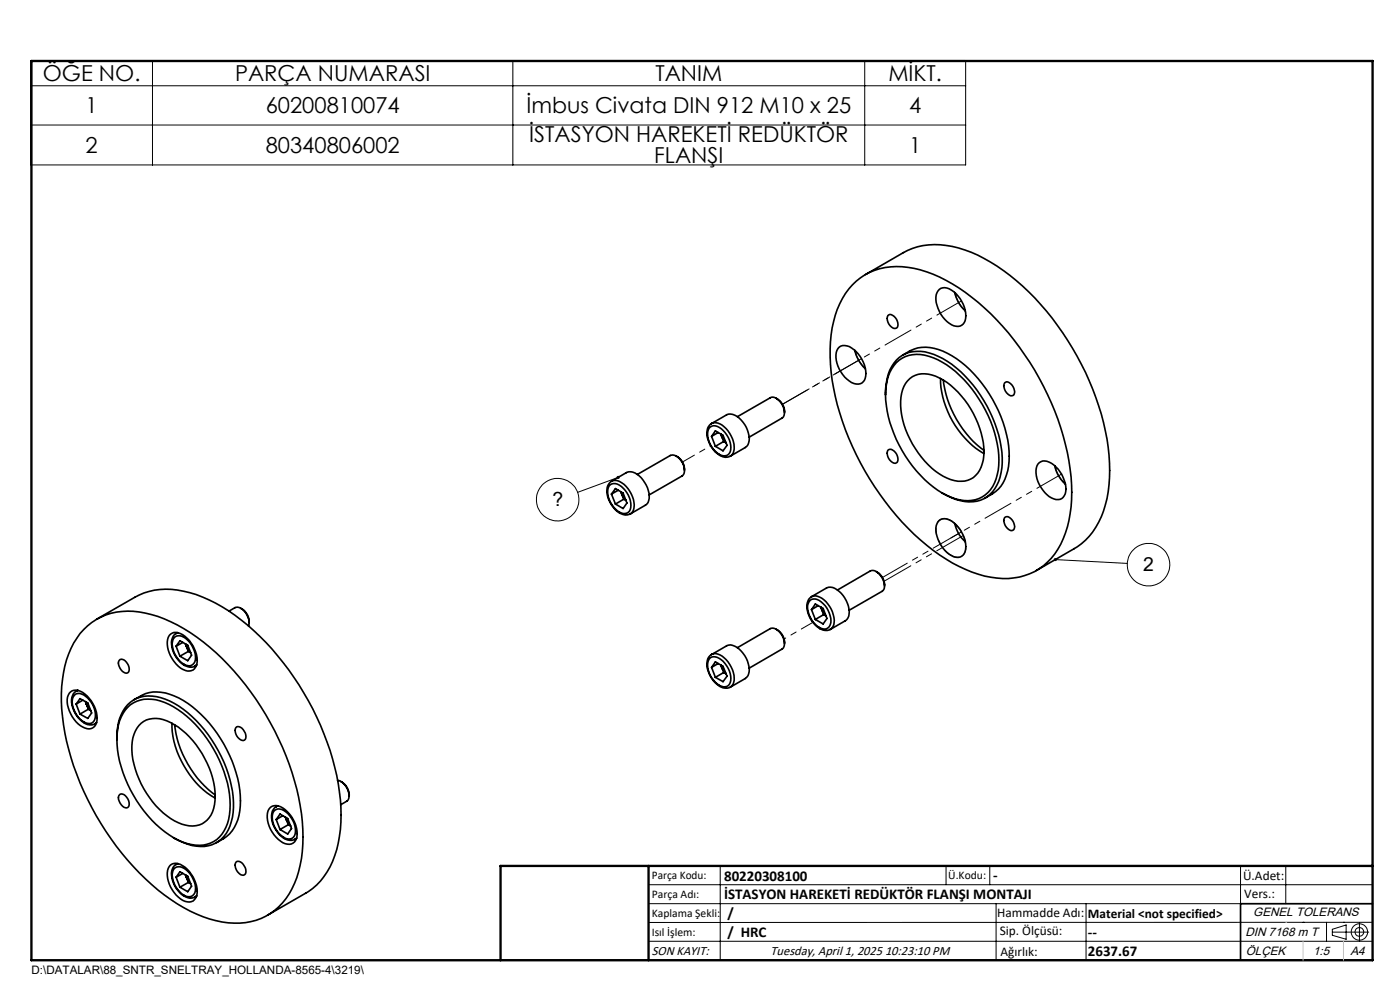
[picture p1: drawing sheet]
<svg xmlns="http://www.w3.org/2000/svg" width="297mm" height="210mm" viewBox="0 0 297 210" stroke-linecap="round" stroke-linejoin="round" font-family="sans-serif">
<g fill="none" stroke="#000" stroke-width=".35">
<path d="M183.6 58.2l8.1-4.6a15.4 15.4 0 0 1 12.9-.6 41.1 41.1 0 0 1 17.4 13 58.3 58.3 0 0 1 13.3 30.5 25.2 25.2 0 0 1-2.8 15.3 12.8 12.8 0 0 1-4.6 4.6l-8 4.6M178 73.6a2.83 2.83 0 0 1 3.6 .9 6 6 0 0 1 1.8 6.2 2.07 2.07 0 0 1-3.2 .1 6.3 6.3 0 0 1-2.6-6.5zM180.8 60.4a13.5 13.5 0 0 1 13.1-3.5 34.8 34.8 0 0 1 16.3 9.7 59 59 0 0 1 17 34.6 24.3 24.3 0 0 1-3.4 16.3 13.2 13.2 0 0 1-13.6 4.9 32.7 32.7 0 0 1-16.3-9.1 59.3 59.3 0 0 1-17.6-34.4 26.5 26.5 0 0 1 2.4-15.6l.7-1zM181.3 74.3a7.6 7.6 0 0 0 2.3 3.9M188.3 66.9a1.04 1.04 0 0 1 1.6 .5l.6 1.1a.81 .81 0 0 1-.3 1.1 .81 .81 0 0 1-1.1-.3l-.8-1-.1-.8zM190.1 76.9a7 7 0 0 1 7.9-1 23.4 23.4 0 0 1 11 11.1 21.1 21.1 0 0 1 2.6 13.7 6.5 6.5 0 0 1-8.9 5.1 21.6 21.6 0 0 1-11.3-10.2 22.5 22.5 0 0 1-3.4-13.9 8.2 8.2 0 0 1 2.1-4.8zM191.5 75.3a8.2 8.2 0 0 1 9.5-.3 27.1 27.1 0 0 1 12.5 17.1 14.5 14.5 0 0 1-.7 10.3 8.3 8.3 0 0 1-3.8 3.2M199.3 61.4a2.33 2.33 0 0 1 3 .5 6.5 6.5 0 0 1 2.5 6.1 1.83 1.83 0 0 1-2.9 .9 6.8 6.8 0 0 1-3.3-6.4zM202.5 62l1 2.4 1.3 1.6M143.4 96.7a3.2 3.2 0 0 1 1.8 3.1M150.4 90.8a1.66 1.66 0 0 1 2.6 .1 4.9 4.9 0 0 1 1.9 4.9 1.64 1.64 0 0 1-2.7 .3 4.7 4.7 0 0 1-1.8-5.3zM151 89.8a3 3 0 0 0-.6 4.1 4.4 4.4 0 0 0 3.9 3.1l.6-.2"/>
<path d="M151 89.8l3.1-1.8a2.65 2.65 0 0 1 3.1 1.1 5.3 5.3 0 0 1 1.5 5.2l-.6 .6-3.2 1.9M151 89.8a2.65 2.65 0 0 1 3.1 1.1 5.3 5.3 0 0 1 1.4 5.3l-.6 .6M151 92.6l.8-1.2 1.6 .9 .8 2.2-.8 1.1-1.6-.9M151 92.6l.8 2.1M152.4 91.7l-1.4 .9M152.9 92.1l.2 .5M153 92.1l.1 .5M153.1 92.6l.9 1.3M153.1 92.6l.4 1.1M153.5 93.7l-1.7 1M153.5 93.7l.5 .2M156.4 88.4l7-4a2.2 2.2 0 0 1 2.6 1.5 2.09 2.09 0 0 1-.1 2.8l-7 4"/>
<path d="M164.7 84.5a3.4 3.4 0 0 1 1.7 3.1M187.9 83.7a9.8 9.8 0 0 1 2.8-7.9 7.8 7.8 0 0 1 8.3-.2 24.7 24.7 0 0 1 11 11.8 21.9 21.9 0 0 1 2.4 12.9 6.7 6.7 0 0 1-7.7 6.1 13.7 13.7 0 0 1-4.8-1.8M188.3 95.5a1.43 1.43 0 0 1 2.1 1.2l.1 .4a.81 .81 0 0 1-.3 1.1 .81 .81 0 0 1-1.1-.3l-.8-1-.1-.8zM192.5 80.8a4.9 4.9 0 0 1 6-1 17.9 17.9 0 0 1 8.9 9.9 12.8 12.8 0 0 1 .7 9.4 4.7 4.7 0 0 1-6.4 2.6 17.3 17.3 0 0 1-9.2-9.6 13.3 13.3 0 0 1-.7-10.2zM199.5 80.3a19.3 19.3 0 0 0 9.2 15.9M200.1 80.6a21.9 21.9 0 0 0 8.6 14.9M213.1 81.2a1 1 0 0 1 1.6 .5l.4 .7a.95 .95 0 0 1 .1 1 .95 .95 0 0 1-.8 .6 2.24 2.24 0 0 1-1.3-2.8zM220.5 98.1a2.72 2.72 0 0 1 3.5 1 6.5 6.5 0 0 1 2 5.6 1.83 1.83 0 0 1-2.9 .9 6.5 6.5 0 0 1-3.1-6.8zM223.8 98.8a7.3 7.3 0 0 0 2.2 3.9M129.2 103.1a1.73 1.73 0 0 1 2.6 .1 4.7 4.7 0 0 1 1.7 5.2 1.73 1.73 0 0 1-2.5-.1 4.7 4.7 0 0 1-1.8-5.2zM129.7 102.1l3.2-1.8a2.69 2.69 0 0 1 3.1 1 5.4 5.4 0 0 1 1.5 5.3l-.6 .6-3.2 1.8M129.7 104.8l.9-1.2 1.6 1 .8 2.1-.8 1.2-1.6-1"/>
<path d="M129.7 104.8l.9 2.1M129.8 102.1a2.47 2.47 0 0 0-1 2.9 5.2 5.2 0 0 0 3.8 4.2l1.1-.2M129.8 102.1l.1-.1a3.2 3.2 0 0 1 3.3 1.7 5 5 0 0 1 1.1 4.7l-.6 .6M131.2 104l-1.5 .8M131.7 104.3l.6 1.6M131.8 104.3l.5 1.2 .5 .6M132.3 105.9l-1.7 1M132.3 105.9l.5 .3M135.2 100.6l7-4a2.23 2.23 0 0 1 2.6 1.6 2.15 2.15 0 0 1-.1 2.8l-7 4M199 110.7a2.23 2.23 0 0 1 3.3 .2 6.5 6.5 0 0 1 2.5 6.1 1.79 1.79 0 0 1-2.9 .9 6.8 6.8 0 0 1-3.3-6.4zM202.5 111a7.3 7.3 0 0 0 2.3 4M213.1 109.8a1 1 0 0 1 1.6 .4l.4 .8a.95 .95 0 0 1 .1 1 .95 .95 0 0 1-.8 .5 2.24 2.24 0 0 1-1.3-2.7z"/>
<path d="M17.7 133.6a13.3 13.3 0 0 1 13.2-3.5 34.5 34.5 0 0 1 16.2 9.6 59 59 0 0 1 17 34.6 24.3 24.3 0 0 1-3.4 16.3 13.1 13.1 0 0 1-13.6 5 32.9 32.9 0 0 1-16.2-9.2 59.5 59.5 0 0 1-17.4-32.7 28.7 28.7 0 0 1 1.6-16.2 16.4 16.4 0 0 1 2.6-3.9zM20.5 131.3l8.1-4.6a14.8 14.8 0 0 1 11.7-1 36.7 36.7 0 0 1 16.1 10.6 59 59 0 0 1 15.8 33.3 25.7 25.7 0 0 1-2.8 15.4 12.6 12.6 0 0 1-4.6 4.5l-8 4.6M25.5 139.9a1.85 1.85 0 0 1 1.9 2.1 .67 .67 0 0 1-.3 .7 .67 .67 0 0 1-.8-.1 2.18 2.18 0 0 1-1-2.5zM35.9 134.8a2.27 2.27 0 0 1 3.4 .2 6.7 6.7 0 0 1 2.4 6.1 1.87 1.87 0 0 1-2.9 .9 6.5 6.5 0 0 1-3.1-6.8zM37.1 135.1a2.45 2.45 0 0 1 3.2 1.2 4.3 4.3 0 0 1 .8 4.4 1.45 1.45 0 0 1-2.1 .2 5.1 5.1 0 0 1-2.3-5.2zM37.4 137.1l.8-1.2 1.6 1 .8 2.1-.8 1.2-1.6-1M37.4 137.1l.8 2.1M37.4 134.4a2.53 2.53 0 0 0-.9 2.9 4.9 4.9 0 0 0 4.2 4.2l.6-.2M37.7 134.2l-.3 .2 .4-.2M38.8 136.3l-1.4 .8M39.3 136.6l.7 1.6M39.4 136.6v.1a2.87 2.87 0 0 0 1 1.7"/>
<path d="M40 138.2l-1.8 1M40 138.2l.4 .3M48.6 129.6l1.2-.7a2.43 2.43 0 0 1 2.8 2l.2 1-.1 .9M51.1 129a3.3 3.3 0 0 1 1.7 3.1M150.6 139.1a1.88 1.88 0 0 1 2.6 .1 5.6 5.6 0 0 1 2.3 6 2.07 2.07 0 0 1-3.3 0 5.6 5.6 0 0 1-2.1-5.4zM150.7 139.6a2.5 2.5 0 0 1 3.1 1.1 4.3 4.3 0 0 1 .9 4.5 1.66 1.66 0 0 1-2.5-.1 4.7 4.7 0 0 1-1.8-5.3zM151 138.8l3.1-1.8a2.65 2.65 0 0 1 3.1 1.1 5.3 5.3 0 0 1 1.5 5.2l-.6 .6-3.2 1.9M156.4 137.4l7-4.1a2.28 2.28 0 0 1 2.6 1.6 2.09 2.09 0 0 1-.1 2.8l-7 4M164.7 133.5a3.3 3.3 0 0 1 1.7 3.1M171.9 127.3a2.03 2.03 0 0 1 2.7 .7 4.9 4.9 0 0 1 1.5 4.6 1.41 1.41 0 0 1-2.3 .5 5 5 0 0 1-2.3-5.2zM172.2 126.6a2.59 2.59 0 0 0-.9 2.9 5.2 5.2 0 0 0 3.8 4.2l1-.2M172.2 126.6l3.3-1.9a3.2 3.2 0 0 1 3.4 1.6 5 5 0 0 1 1 4.8l-.5 .5-3.3 1.9a2.48 2.48 0 0 0 .7-3.1 5.3 5.3 0 0 0-3.8-4z"/>
<path d="M172.2 129.3l.8-1.2 1.6 1 .8 2.1-.8 1.2-1.6-1M172.2 129.3l.8 2.1M173.6 128.5l-1.4 .8M174.1 128.8l.2 .5M174.2 128.8l.1 .5M174.3 129.3l.9 1.3M174.3 129.3l.4 1.1M174.7 130.4l-1.7 1M174.7 130.4l.5 .3M177.7 125.2l6.9-4.1a2.28 2.28 0 0 1 2.6 1.6 2.04 2.04 0 0 1-.1 2.7l-7 4.1M185.9 121.2a3.3 3.3 0 0 1 1.7 3.1M15 146.7a2.73 2.73 0 0 1 3.5 1 6 6 0 0 1 1.8 6.1 1.79 1.79 0 0 1-2.7 .4 6.8 6.8 0 0 1-3.3-6.3z"/>
<path d="M15.9 147.3a2.47 2.47 0 0 1 3.1 1.2 4.3 4.3 0 0 1 .9 4.5 1.66 1.66 0 0 1-2.5-.1 5.1 5.1 0 0 1-1.9-4.9zM16.2 146.6a2.78 2.78 0 0 0-.8 3.5 4.6 4.6 0 0 0 4.1 3.7l.6-.3M16.2 149.4l.8-1.2 1.6 .9 .8 2.1-.8 1.2-1.6-.9M16.2 149.4l.8 2.1M16.5 146.4l-.3 .2M16.6 146.5l-.4 .1M17.6 148.5l-1.4 .9M18.1 148.8l.2 .6M18.2 148.9l.1 .5M18.3 149.4l.9 1.3M18.3 149.4l.4 1.1M18.7 150.5l-1.7 1"/>
<path d="M18.7 150.5l.5 .2M20.5 153.4l-.4 .2M20.5 153.2l-.4 .4M24.8 156.9a9.2 9.2 0 0 1 3.5-8.4 8.7 8.7 0 0 1 8.6 .7 27.4 27.4 0 0 1 12.6 21 9.3 9.3 0 0 1-3.2 8.3 8.2 8.2 0 0 1-8.4-.2l-1.1-.6M27.1 150a6.9 6.9 0 0 1 7.8-1 24.2 24.2 0 0 1 12.2 13.5 18.8 18.8 0 0 1 1.2 12.2 6.4 6.4 0 0 1-8.7 4.2 21.5 21.5 0 0 1-11.3-10.2 21.9 21.9 0 0 1-3.2-14.9 8.3 8.3 0 0 1 2-3.8zM28.4 148.4a7.9 7.9 0 0 1 8.6-.8 24.8 24.8 0 0 1 11.7 12.7 19.9 19.9 0 0 1 1.7 13.6 7.6 7.6 0 0 1-4.5 4.8M29.5 153.9a5.3 5.3 0 0 1 6.7-.6 19 19 0 0 1 9.4 16.5 5.1 5.1 0 0 1-4.7 5.4 11.2 11.2 0 0 1-7.8-4.3 18.9 18.9 0 0 1-5.1-13.5 6.8 6.8 0 0 1 1.5-3.5zM36.5 153.4a19.3 19.3 0 0 0 9.1 15.9M37 153.7a21.9 21.9 0 0 0 8.6 14.9M41.7 141l-.4 .3 .4-.2M50 154.4a1.15 1.15 0 0 1 1.8 .7l.3 .8a.81 .81 0 0 1-.3 1.1 .81 .81 0 0 1-1.1-.3l-.7-1-.1-.8zM151 141.6l.8-1.2 1.6 .9 .8 2.1-.8 1.2-1.6-.9"/>
<path d="M151 141.6l.8 2.1M152.4 140.7l-1.4 .9M152.9 141.1l.2 .5M153 141.1l.1 .5M153.1 141.6l.9 1.3M153.1 141.6l.4 1.1M153.5 142.7l-1.7 1M153.5 142.7l.5 .2M25.5 168.5a1.85 1.85 0 0 1 1.9 2.1 .76 .76 0 0 1-.5 .8 .76 .76 0 0 1-.9-.4 1.77 1.77 0 0 1-.5-2.5zM57.4 171.2a2.72 2.72 0 0 1 3.5 .9 6 6 0 0 1 1.8 6.2 2.04 2.04 0 0 1-3.2 .1 6.3 6.3 0 0 1-2.6-6.5zM58.1 172.1a1.66 1.66 0 0 1 2.5 .1 4.9 4.9 0 0 1 1.9 4.9 1.61 1.61 0 0 1-2.7 .2 4.7 4.7 0 0 1-1.7-5.2zM58.6 173.8l.8-1.1 1.6 .9 .8 2.1-.8 1.2-1.6-.9"/>
<path d="M58.6 173.8l.8 2.2M58.9 170.9l-.3 .2M59 170.9a2.32 2.32 0 0 0-1.3 3.1 5 5 0 0 0 3.8 4.3l1.1-.3M60 173l-1.4 .8M60.5 173.3l.7 1.6M60.6 173.4l.3 .7 .7 1M61.2 174.9l-1.8 1.1M61.2 174.9l.5 .3M62.9 177.9l-.3 .1M62.9 177.8l-.3 .2M71.6 165.6a3.3 3.3 0 0 1 2.2 4.1l-1.5 1M72.3 165.8a3.3 3.3 0 0 1 1.8 3"/>
<path d="M36.2 183.5a2.83 2.83 0 0 1 3.5 .9 6.6 6.6 0 0 1 2 5.7 1.87 1.87 0 0 1-2.9 .9 6.5 6.5 0 0 1-3.1-6.8zM37.1 184.1a2.45 2.45 0 0 1 3.2 1.2 4.2 4.2 0 0 1 .8 4.4 1.71 1.71 0 0 1-2.5-.1 5.1 5.1 0 0 1-1.9-4.9zM37.4 186.1l.8-1.2 1.6 1 .8 2.1-.8 1.2-1.6-1M37.4 186.1l.8 2.1M37.4 183.4a2.47 2.47 0 0 0-.9 2.9 5.2 5.2 0 0 0 3.8 4.2l1-.2M37.7 183.2l-.3 .2 .4-.2M38.8 185.3l-1.4 .8M39.3 185.6l.7 1.6M39.4 185.6l.5 1.2 .5 .6M40 187.2l-1.8 1M40 187.2l.4 .3M41.7 190l-.4 .3"/>
<path d="M41.7 190.1l-.4 .2M50 182.9a1.15 1.15 0 0 1 1.8 .8l.3 .8a.81 .81 0 0 1-.3 1.1 .81 .81 0 0 1-1.1-.3l-.7-1.1-.1-.7zM291.2 191.7h-28v12M106.2 203.7h185"/>
</g>
<path d="M201.7 117.8a1.92 1.92 0 0 0 2.2 .2 1.92 1.92 0 0 0 1-1.9 6.7 6.7 0 0 0-3.9-6 1.78 1.78 0 0 0-2.4 1.8 6.9 6.9 0 0 0 3.1 5.9" fill="none" stroke="#000" stroke-width=".21" stroke-dasharray="6.3 1.3 1.3 1.3 1.3 1.3" stroke-dashoffset="4.5"/>
<path d="M181.3 74.3a7.4 7.4 0 0 0 2.3 3.9M202.6 62a7.4 7.4 0 0 0 2.2 4M223.8 98.8a7.4 7.4 0 0 0 2.2 3.9M201.7 114.1l2.3-1.3M166.4 135.5l-.1-.1" fill="none" stroke="#000" stroke-width=".21" stroke-dasharray="6.3 1.3 1.3 1.3 1.3 1.3"/>
<path d="M166 85.7l16.8-9.6M204.4 113.6l-16.8 9.7" fill="none" stroke="#000" stroke-width=".21" stroke-dasharray="6.3 1.3 1.3 1.3 1.3 1.3" stroke-dashoffset="-.2"/>
<path d="M172.5 132l-6.1 3.5" fill="none" stroke="#000" stroke-width=".21" stroke-dasharray="6.3 1.3 1.3 1.3 1.3 1.3" stroke-dashoffset="3.5"/>
<path d="M166 85.7l38-21.9M225.2 100.6l-38 21.9" fill="none" stroke="#000" stroke-width=".21" stroke-dasharray="6.3 1.3 1.3 1.3 1.3 1.3" stroke-dashoffset=".3"/>
<path d="M144.8 98l6-3.5" fill="none" stroke="#000" stroke-width=".21" stroke-dasharray="6.3 1.3 1.3 1.3 1.3 1.3" stroke-dashoffset="3.4"/>
<g fill="none" stroke="#000" stroke-width=".21">
<path d="M6.5 12.8h198.4v22.2h-198.4zM6.5 18.2h198.4M32.3 12.8v22.2M108.8 12.8v22.2M183.4 12.8v22.2M6.5 26.5h198.4M131.1 101.3l-8.6 3.1M223.9 118.7l15.2 .8M137.6 187.7h153.6M137.6 191.7h153.6M137.6 199.7h153.6M152.8 183.7v20"/>
<path d="M200.7 183.7v4M210 183.7v4M211.3 191.7v12M230.4 191.7v12M263.2 183.7v20M272.8 183.7v8M276.4 195.6h.1M281.4 195.6v4.1M282.6 197.7h7.8M282.6 197.1l3-.9v3l-3-.8zM285 195.6h.1M288.4 195.8v3.8"/>
<path d="M291.2 195.6l-153.6 .1"/>
<circle cx="118.3" cy="106" r="4.5"/>
<circle cx="243.6" cy="119.8" r="4.5"/>
<circle cx="288.4" cy="197.7" r="1.74"/>
<circle cx="288.4" cy="197.7" r=".93"/>
</g>
<path d="M6.7 12.9h284.5v190.8h-284.5zM137.6 183.7v20M291.2 183.7h-185v20" fill="none" stroke="#000" stroke-width=".5"/>
<path d="M272.8 195.6h.1M276.4 199.7v4M285 199.7v4" fill="none" stroke="#c0c0c0" stroke-width=".21"/>
<path d="M223.7 118.5l-.1 .2h.3h-.3a.33 .33 0 0 0 .3 .3 .33 .33 0 0 0 .3-.4 .33 .33 0 0 0-.5-.1zM130.8 101.1a.33 .33 0 0 0 .3 .5 .33 .33 0 0 0 .3-.4l-.3 .1 .3-.2a.31 .31 0 0 0-.3-.2 .31 .31 0 0 0-.3 .2z" fill="#000"/>
<g font-size="4.7">
<text x="9.1" y="17.2">ÖĞE NO.</text>
<text x="49.9" y="17.2">PARÇA NUMARASI</text>
<text x="139" y="17.2">TANIM</text>
<text x="188.5" y="17.2">MİKT.</text>
<text x="18.1" y="24">1</text>
<text x="56.4" y="24">60200810074</text>
<text x="111.7" y="24">İmbus Civata DIN 912 M10 x 25</text>
<text x="192.9" y="24">4</text>
<text x="18.1" y="32.4">2</text>
<text x="56.4" y="32.4">80340806002</text>
<text x="112.3" y="30.2">İSTASYON HAREKETİ REDÜKTÖR</text>
<text x="138.8" y="34.7">FLANŞI</text>
<text x="192.9" y="32.4">1</text>
</g>
<g font-size="4.1">
<text x="117.2" y="107.3">?</text>
<text x="242.5" y="121">2</text>
</g>
<g font-size="3.2">
<text x="153.6" y="190.8">İSTASYON HAREKETİ REDÜKTÖR FLANŞI MONTAJI</text>
<text x="153.6" y="186.8">80220308100</text>
<text x="210.7" y="186.6">-</text>
<text x="154.3" y="194.8">/</text>
<text x="154.3" y="198.8">/ HRC</text>
<text x="230.8" y="198.7">--</text>
<text x="230.8" y="202.8">2637.67</text>
</g>
<g font-size="2.8">
<text x="263.7" y="186.7">Ü.Adet:</text>
<text x="263.9" y="190.5">Vers.:</text>
<text x="211.5" y="194.5">Hammadde Adı:</text>
<text x="230.8" y="194.7">Material &lt;not specified&gt;</text>
<text x="138.3" y="202.6">SON KAYIT:</text>
<text x="163.5" y="202.6">Tuesday, April 1, 2025 10:23:10 PM</text>
<text x="212.1" y="198.4">Sip. Ölçüsü:</text>
<text x="212.2" y="202.7">Ağırlık:</text>
</g>
<g font-size="2.6">
<text x="265.9" y="194.4">GENEL TOLERANS</text>
<text x="264.2" y="198.5">DIN 7168 m T</text>
<text x="264.3" y="202.6">ÖLÇEK</text>
<text x="278.5" y="202.6">1:5</text>
<text x="286.5" y="202.6">A4</text>
</g>
<g font-size="2.5">
<text x="138.3" y="186.4">Parça Kodu:</text>
<text x="138.3" y="190.5">Parça Adı:</text>
<text x="201.2" y="186.5">Ü.Kodu:</text>
<text x="138.3" y="194.5">Kaplama Şekli:</text>
<text x="138.3" y="198.6">Isıl İşlem:</text>
<text x="6.7" y="206.7">D:\DATALAR\88_SNTR_SNELTRAY_HOLLANDA-8565-4\3219\</text>
</g>
</svg>
